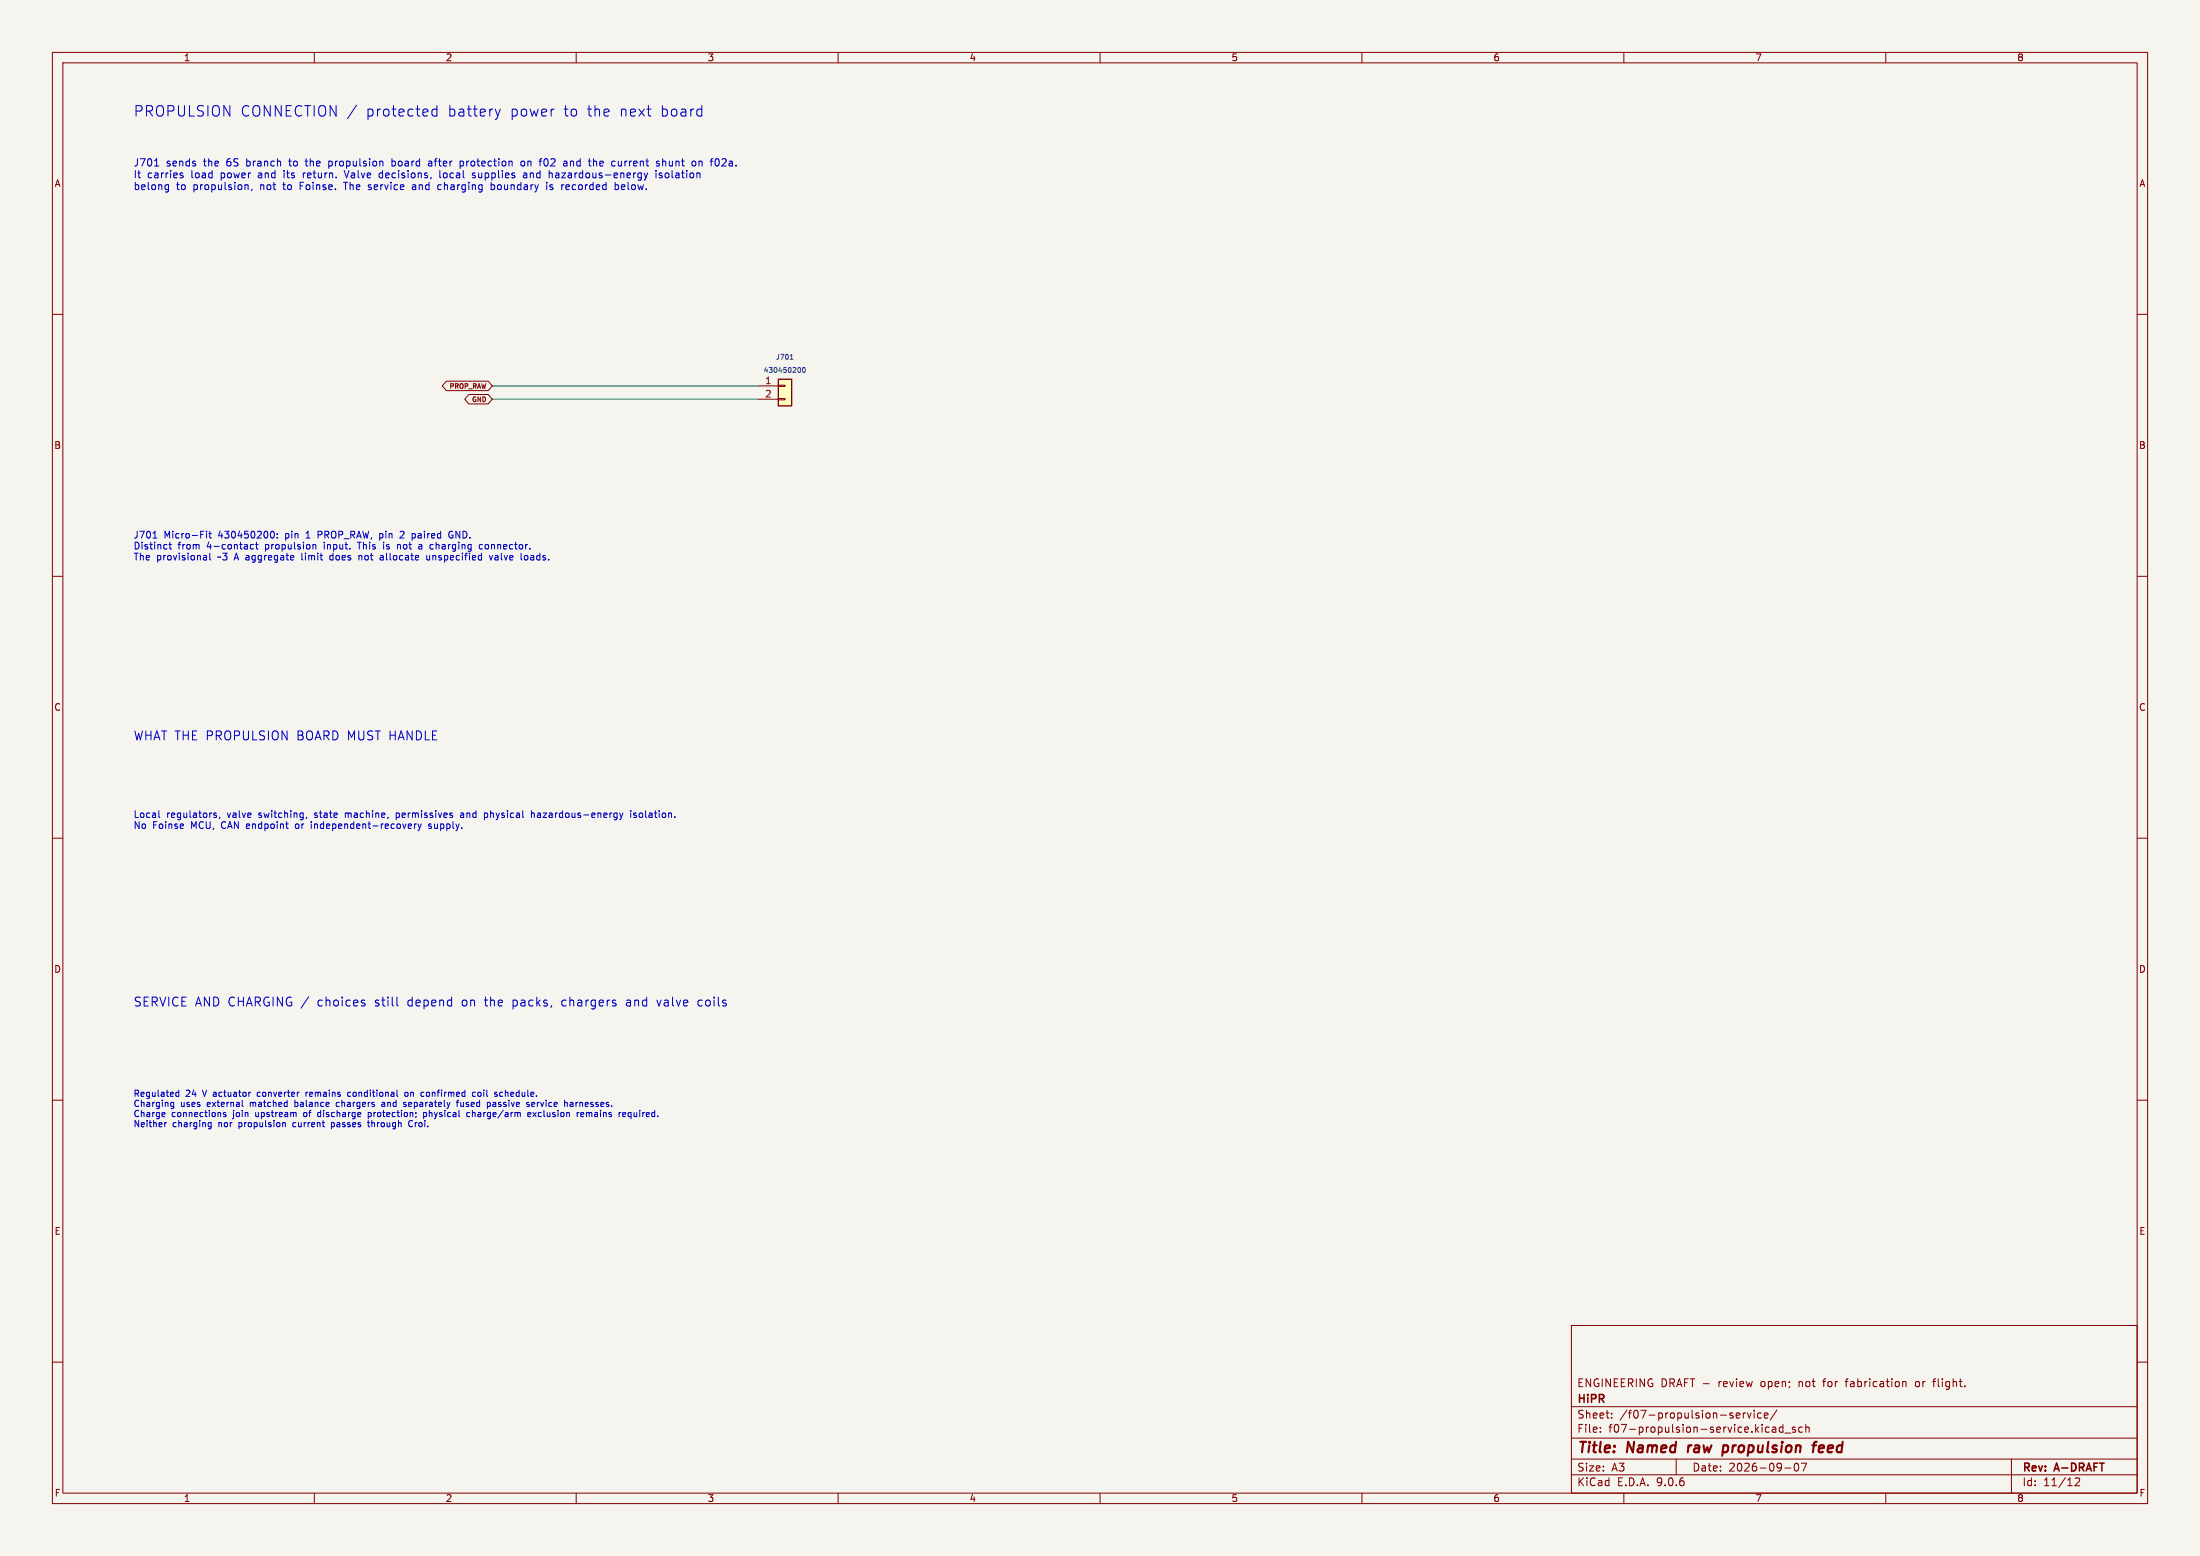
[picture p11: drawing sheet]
<svg xmlns="http://www.w3.org/2000/svg" width="420mm" height="297mm" viewBox="0 0 420 297" stroke-linecap="round" stroke-linejoin="round" font-family="sans-serif">
<path d="M0 0h420v297h-420z" fill="#f5f4ef" stroke="#f5f4ef" stroke-width=".19"/>
<g fill="none" stroke="#840000" stroke-width=".19">
<path d="M10 10h400v277h-400zM12 12h396v273h-396zM60 10v2M110 10v2M160 10v2M210 10v2M260 10v2M310 10v2M360 10v2M10 60h2M408 60h2M10 110h2"/>
<path d="M408 110h2M10 160h2M408 160h2M10 210h2M408 210h2M300 253h108v32h-108zM10 260h2M300 278.5h108M300 274.5h108M300 268.5h108M305.5 273.2v.2M305.5 272.5v.1"/>
<path d="M307.7 270.5v.2M307.7 269.8v.1M320 278.5v3M331.7 269.7l.4 .1 .1 .2-.8 .2M332.1 270.6l-.4 .1M332.8 269.7v1M333.2 269.7l-.3 .1-.1 .2M333.6 269.7l.3 1 .4-1M334.9 269.2v.1M334.9 269.7v1M336.2 269.8l-.4-.1-.3 .3 .2 .6h.5M336.8 270.2l.7-.2-.1-.2-.4-.1-.2 .2 .1 .7h.5"/>
<path d="M338.4 272.5h.5l.1 .9M339 272.7l-.5 .1a.29 .29 0 0 0-.2 .3 .29 .29 0 0 0 .2 .3l.5-.1M339.2 269.1l-1.3 1.9M340.4 272.5l-.5-.1-.2 .3 .1 .6h.6M340.4 271.9v1.5M340.7 273.5h1.2M342.7 279.4a.81 .81 0 0 0 .3 1.4l.2-.2 .2-.4-.2-.8M342.7 272.5l-.3-.1-.2 .2v.2l.5 .2v.3h-.5M344.1 272.5l-.4-.1-.3 .3 .1 .6h.6M344.7 272.5l.2-.1 .4 .1 .1 .9M344.7 271.9v1.5M344.9 279.3l-.7 1.5"/>
<path d="M352.2 263.7h.6M363.3 263.8h.5l.1 .9M365.9 263.7l-.2 .3v.4l.2 .3M368.9 263.7h.6M369.5 263.2l-.3 .2v1.3M384 278.5v6.5M408 260h2M60 285v2M110 285v2M160 285v2M210 285v2M260 285v2"/>
<path d="M300 281.5h108M310 285v2M340.7 280.2h1.2M360 285v2M396.2 282.2l.5-.1 .2 .1 .1 .3-.9 1.1h.9"/>
</g>
<path d="M322.4 275.9l-.2 1.3M329 276h.8M329.6 277.1l-.6 .1M346 275.9h.7M346.8 275.2l-.4 .1-.1 .2-.2 1.7M348 275.9l-.6 .1-.2 .9 .2 .3 .6-.1M348.2 276.3l-1 .2" fill="none" stroke="#840000" stroke-width=".4"/>
<path d="M148.6 72.4h2.5v5.1h-2.5z" fill="#ffffc2"/>
<path d="M148.6 72.4h2.5v5.1h-2.5z" fill="none" stroke="#840000" stroke-width=".25"/>
<path d="M85.2 72.8h8l.8 .9-.8 .9h-8l-.8-.9zM89.5 75.3h3.7l.8 .9-.8 .9h-3.7l-.8-.9zM144.8 73.7h3.8M144.8 76.2h3.8M148.6 73.5h1.3v.3h-1.3zM148.6 76.1h1.3v.2h-1.3z" fill="none" stroke="#840000" stroke-width=".19"/>
<path d="M150.9 68.6h.5M151 67.8l.1-.2v1M152.6 70.1a.59 .59 0 0 1 0 1M153.3 70.2l.1-.1a.46 .46 0 0 1 .4 .5 .46 .46 0 0 1-.5 .4l-.1-.3z" fill="none" stroke="#006464" stroke-width=".19"/>
<path d="M94 73.7h50.8M94 76.2h50.8" fill="none" stroke="#009600" stroke-width=".19"/>
<g fill="none" stroke="#0000c2" stroke-width=".19">
<path d="M29.5 31.7h.8M31.8 35.3h.4M32.2 35.3v1.1l-.2 .2-.3 .1M32.2 36.1l-.4 .1M34.6 33.5h.3l.1 .2-.2 .2h-.3M34.6 33l.3 .1M47.3 35.3l.1 .9M48.1 36.1l-.1 .3M57.9 33v.9M58 33.1l-.1 .2M58.2 30.8h.6M62.8 31.6l.4 .1"/>
<path d="M62.8 30.8v1.4M63.2 30.8h-.4M65.6 34.8h.8M65.7 32.5l.5 1.4M68.1 20.1l-1.7 2.5M70.3 36.1l.4 .1M70.3 35.5l.4 .2M70.7 35.3l-.4 .2M72.4 33.1v.7l.5 .1M74.8 31.6h.6M74.8 30.8h.6M74.8 30.3v1.4"/>
<path d="M78.9 35.3h-.1M79.2 35.7h-.3l-.2 .2 .1 .2 .4 .1M81.8 30.8h.4l.2 .2M82.4 31.1l-.4 .1-.2 .2 .2 .3 .4-.1M83.4 20.2v2M83.4 20.9l-.6-.1-.3 .4v.6l.1 .3h.8M83.6 35.9l.2 .3 .4-.1M84 32.5v1.2l.2 .2M84.2 35.3h-.4l-.2 .2M87.8 30.8h.4l.3 .2-.1 .6h-.6M87.8 30.8v1.4M90.2 33.1v.3l.5 .1 .1 .2-.2 .2h-.4"/>
<path d="M93.8 34.8v1.4M94.4 35.4v.7l-.2 .1-.4-.1M94.5 20.8l.5 1.4M95 22.2l-.2 .4M95.5 20.8l-.5 1.4M99.5 30.9l.2-.1 .4 .1 .1 .5-.2 .2-.3 .1-.2-.1zM100 33.1h.5l.1 .8M100.6 33.3l-.5 .1-.2 .2 .2 .3h.5M103.4 30.3l-.3 .2M104.2 30.3a.88 .88 0 0 0 0 1.4M104.4 35.3v.9M105 36.1l.4 .1"/>
<path d="M105.2 33l.2 .2v.7M105.4 35.3l-.4 .2v.2h.4M108 30.8l.2 .2v.7M108.1 35.3l-.1 .7 .2 .2h.3M108.2 31.6l-.4 .1M108.2 31.1l-.4 .1M108.7 35.6l-.7 .1M113.3 30.9l.4-.1 .2 .2M117.4 34.8v1.4M118 30.8l.1 .8h.5M118 35.4v.7l-.2 .1-.4-.1M118.7 35.3l-.1 .7 .2 .2"/>
<path d="M119.3 35.6l-.7 .1M123 33l.3 .9M123.3 33.9l-.3 .5M123.6 33l-.3 .9M125.2 33v.9M125.7 31.2l.2 .2-.2 .3M125.7 30.8h.1M126.4 33.1l-.4-.1-.2 .2 .1 .2 .5 .1v.4h-.6M126.5 30.9l.2-.1h.3l.1 .9M126.5 30.3v1.4M133.4 30.9l.2-.1h.4v.9M133.4 30.8v.9"/>
<path d="M136.1 30.3l-.3 .2M136.6 30.4l.2-.1 .4 .1M137.9 30.4h-.1M138.6 30.9l-.8 .8h.8M29.2 102.7h.8M32.2 103.9h.5M32.4 103.5v1.1l.3 .2M38.3 101.4h.6M39 106h.2l.2 .2v.7M39.4 101.4v.1M39.4 101.8v.9M39.4 106.8l-.4 .1"/>
<path d="M39.4 106.3l-.4 .1M39.9 101.8h.5M40 101.4v1.1l.4 .2M40 105.6v1.1l.2 .2M48.4 104l-.4-.1-.2 .3 .1 .5h.5M48.8 103.9h.5M49 103.5v1.1l.3 .2M51.7 101.5l.2-.1a.69 .69 0 0 1 .5 .7 .69 .69 0 0 1-.5 .6l-.2-.1M52.9 101.9v.1M52.9 102.6v.1M56 106.1l.1 .2-.6 .2M57.6 105.6v1.1l.2 .2"/>
<path d="M59.7 104.1l.2-.2 .3 .1 .1 .8M60.7 102.1h.5M61.2 101.4h-.5v1.3M63 106.1v.7l.4 .1M68.5 106v.9M69 106.1l-.3-.1-.2 .1M72.5 106.7l.2 .2 .5-.1M72.6 106.1h.5l.1 .8M73.2 106.3l-.5 .1-.2 .2M73.2 103.9v.9M75.9 103.9v.9M76.1 103.9l.3 .1"/>
<path d="M76.9 101.4l-.5 .1M77.1 102l-.8 .7h.8M78.8 101.8h.2l.3 .3-.1 .5-.4 .1M79.9 104.6l.2 .2 .4-.1M80.5 104v.8M80.5 104.2l-.4 .1-.2 .2M81.5 106v.8l.3 .1 .2-.1M82 106v.9M86.4 101.5a.61 .61 0 0 0-.7 .6 .61 .61 0 0 0 .7 .5l.1-.5h-.3M92.1 104l-.4-.1-.2 .3 .1 .5h.5M93.4 106l.3 .9 .3-.9M94.5 106.5v.3"/>
<path d="M100.8 106.3l-.3-.3-.3 .1-.1 .2 .1 .5 .3 .1 .3-.3M30.3 154.7v1.2l.2 .1M40.8 155.4l.5 .4-.1 .2h-.4M41.3 155.2h-.3l-.2 .2M42 156l-.2 .2M54.9 158.1h.1M56.5 157.4l-.1 .5 .1 .2M58.6 156l-.2 .2M59.4 156.8v.2M59.4 157.3v.8M65.9 155.2v.8M66 155.2l-.1 .1"/>
<path d="M75.6 156h.4M75.6 155.2v1.3M76 155.2h-.4M78.5 158.1h-.4M78.5 157.3l.1 .3-.7 .1M79.1 157.3v.8M79.2 157.4l-.1 .1M79.8 157.3l.3 .8M80.1 158.1l-.3 .5M80.4 157.3l-.3 .8M81.8 158.1h.5M81.9 157.3v.3l.4 .2"/>
<path d="M88 155.2h.5M88.4 155.5h-.3l-.2 .2 .1 .3h.4M92.5 155.2h.4l.2 .2-.1 .6h-.5M101.5 155.3l.1-.1h.4v.8M101.5 154.7v1.3M118.3 155.2l.3 .8M118.6 156l-.3 .5M118.9 155.2l-.3 .8M120.4 154.7v.2M120.4 155.2v.8M121 156h.5M121.5 155.2h-.4l-.1 .2v.1l.5 .2"/>
<path d="M69.5 191.5l.2 .2-.2 .3M69.5 190.9l.1 .1M75.9 191.9l.1 .1M107.3 191.1v.8M119.8 190.9l-.2 .1M119.8 191.4a.33 .33 0 0 0-.2 .3 .33 .33 0 0 0 .2 .3M125.4 190.9l.4 1.1M133.9 190.9l-.5 .1-.2 .2 .1 .7 .6 .1M31.4 213.1h-.1M31.4 214.3v.8M31.5 212.5v.1l-.6 .1M31.8 214.3l-.4 .2"/>
<path d="M32.6 211.1l.6 .1M33.2 210.4v1l-.3 .2h-.3M34.1 208.1v1.2M34.1 208.5h-.3l-.2 .2 .1 .5h.4M39.8 215h.5M40.3 214.3l-.5 .1M40.3 214.3v.9l-.2 .3-.3-.1M43.1 212.4l-.3-.1-.2 .2 .1 .2 .4 .1v.3h-.5M46.2 210v1l.2 .2M47.8 208.5h-.2M49.2 208.6v.6M54.5 214.4v.7"/>
<path d="M56 214.4v.6M56.5 212.4v.7M58 212.5v.5M58.4 208.5v.8M58.8 208.5l-.4 .2M61.1 212.3l-.3 .1-.2 .2 .1 .4 .4 .1M63.3 215l.3 .1M63.3 214.3v1.2M64.6 210.4l-.3 .1-.1 .1v.5l.4 .1M66.8 208.5h-.3l-.1 .2v.5l.4 .1M70.1 214.3h.5M70.3 213.1h.5"/>
<path d="M70.3 212.3v1.2M70.3 213.9v1l.3 .2M72.9 210.5h.5M73.3 210.8h-.3l-.1 .1v.3h.4M75.8 209.1l.2 .2M77.1 210.8l.4 .1 .1 .1-.2 .2h-.4M77.1 210.5h.4M77.4 208.5h.3l.2 .2v.4l-.2 .2-.4-.2zM78 214.4l.2 .6h.5M80.6 208.5h.3M80.9 212.3v1.2M80.9 209.2l-.3 .1"/>
<path d="M81.4 212.5v.5l-.5 .1M87.1 210.4h.5M87.3 210.2v1M88 210.4v.6l.1 .2M89.7 212.4l-.4-.1-.2 .3 .1 .5h.5M90.8 208.5h-.4l-.2 .2 .1 .5h.5M91.3 208.5l-.1 .2 .1 .5M93.2 210.4l.3 .1 .1 .1v.5l-.4 .1M94.1 210.8v.4M94.8 208.9l.1 .2-.1 .2M94.8 208.5h.1M95.8 208.5h-.3l-.1 .2v.5l.4 .1"/>
<path d="M100.7 210.8l.3 .1v.1l-.4 .2M100.7 210.4l.3 .1M100.8 212.7l.5-.1v-.2l-.4-.1-.1 .2v.6h.5M101.7 212.3l.7 .8M101.9 210.4l-.4 .2 .1 .6h.3M102.1 210.7l-.6 .1M102.4 212.3l-.7 .8M108.1 210.4l.2 .2v.6M108.9 210.5h.4M109.4 210.7l-.6 .2 .2 .3h.4M110.2 212.3v.8M110.5 212.3l-.3 .3"/>
<path d="M110.9 212.7l.5-.1v-.2l-.4-.1-.1 .2v.6h.5M118.4 212.3h.1M118.9 212.7l.5-.1v-.2l-.4-.1-.1 .2v.6h.5"/>
</g>
<g font-size="2.8" fill="#0000c2">
<text x="25.4" y="22.5">PROPULSION</text>
<text x="45.8" y="22.5">CONNECTION /</text>
<text x="69.9" y="22.5">protected</text>
<text x="85.5" y="22.5">battery</text>
<text x="97.5" y="22.5">power</text>
<text x="107.7" y="22.5">to</text>
<text x="112.3" y="22.5">the</text>
<text x="118.5" y="22.5">next</text>
<text x="126.4" y="22.5">board</text>
</g>
<g font-size="2.8" fill="#840000">
<text x="301" y="277.9">Title:</text>
<text x="310.6" y="277.9">Named</text>
<text x="323.1" y="277.9">raw</text>
<text x="330.5" y="277.9">propulsion</text>
<text x="348.6" y="277.9">feed</text>
</g>
<g font-size="2.4" fill="#0000c2">
<text x="25.4" y="141.6">WHAT THE PROPULSION</text>
<text x="56.8" y="141.6">BOARD MUST HANDLE</text>
<text x="25.4" y="192.4">SERVICE AND CHARGING /</text>
<text x="60.8" y="192.4">choices</text>
<text x="71.8" y="192.4">still</text>
<text x="78.2" y="192.4">depend</text>
<text x="88.6" y="192.4">on</text>
<text x="93.1" y="192.4">the</text>
<text x="98.5" y="192.4">packs,</text>
<text x="108" y="192.4">chargers</text>
<text x="120.4" y="192.4">and</text>
<text x="126.5" y="192.4">valve</text>
<text x="134.3" y="192.4">coils</text>
</g>
<g font-size="2.1" fill="#840000">
<text x="301" y="268.2">HiPR</text>
<text x="301" y="265">ENGINEERING DRAFT -</text>
<text x="328.2" y="265">review</text>
<text x="336.4" y="265">open;</text>
<text x="343.8" y="265">not</text>
<text x="348.6" y="265">for</text>
<text x="353.1" y="265">fabrication</text>
<text x="366.5" y="265">or</text>
<text x="370.1" y="265">flight.</text>
<text x="301" y="273.7">File:</text>
<text x="301" y="271">Sheet:</text>
<text x="307.1" y="273.7">f07-propulsion-service.kicad_sch</text>
<text x="309.2" y="271">/f07-propulsion-service/</text>
<text x="301" y="281.1">Size:</text>
<text x="307.6" y="281.1">A3</text>
<text x="323" y="281.1">Date:</text>
<text x="330" y="281.1">2026-09-07</text>
<text x="386" y="281.3">Rev:</text>
<text x="392.4" y="281.3">A-DRAFT</text>
<text x="301" y="283.9">KiCad</text>
<text x="308.7" y="283.9">E.D.A.</text>
<text x="316.3" y="283.9">9.0.6</text>
<text x="386" y="283.9">Id:</text>
<text x="390.1" y="283.9">11/12</text>
</g>
<g font-size="1.9" fill="#0000c2">
<text x="25.4" y="32.1">J701</text>
<text x="25.4" y="34.3">It</text>
<text x="28.1" y="34.3">carries</text>
<text x="31.7" y="32.1">sends</text>
<text x="36.6" y="34.3">load</text>
<text x="39" y="32.1">the</text>
<text x="42.3" y="34.3">power</text>
<text x="43.5" y="32.1">6S</text>
<text x="47.4" y="32.1">branch</text>
<text x="49.6" y="34.3">and</text>
<text x="54.7" y="34.3">its</text>
<text x="55.8" y="32.1">to</text>
<text x="58.5" y="34.3">return.</text>
<text x="59.1" y="32.1">the</text>
<text x="63.6" y="32.1">propulsion</text>
<text x="66.7" y="34.3">Valve</text>
<text x="73.4" y="34.3">decisions,</text>
<text x="75.8" y="32.1">board</text>
<text x="83" y="32.1">after</text>
<text x="85.1" y="34.3">local</text>
<text x="89.2" y="32.1">protection</text>
<text x="91.6" y="34.3">supplies</text>
<text x="101" y="32.1">on</text>
<text x="101.5" y="34.3">and</text>
<text x="104.8" y="32.1">f02</text>
<text x="106.5" y="34.3">hazardous-energy</text>
<text x="109.5" y="32.1">and</text>
<text x="114.5" y="32.1">the</text>
<text x="119.1" y="32.1">current</text>
<text x="127.1" y="34.3">isolation</text>
<text x="127.8" y="32.1">shunt</text>
<text x="134.7" y="32.1">on</text>
<text x="138.5" y="32.1">f02a.</text>
<text x="25.4" y="36.6">belong</text>
<text x="33.6" y="36.6">to</text>
<text x="37" y="36.6">propulsion,</text>
<text x="49.9" y="36.6">not</text>
<text x="54.4" y="36.6">to</text>
<text x="57.8" y="36.6">Foinse.</text>
<text x="66.4" y="36.6">The</text>
<text x="71.2" y="36.6">service</text>
<text x="79.8" y="36.6">and</text>
<text x="84.8" y="36.6">charging</text>
<text x="95.1" y="36.6">boundary</text>
<text x="105.9" y="36.6">is</text>
<text x="108.9" y="36.6">recorded</text>
<text x="119.3" y="36.6">below.</text>
</g>
<g font-size="1.8" fill="#840000">
<text x="35" y="11.9">1</text>
<text x="85" y="11.9">2</text>
<text x="135" y="11.9">3</text>
<text x="185" y="11.9">4</text>
<text x="235" y="11.9">5</text>
<text x="285" y="11.9">6</text>
<text x="335" y="11.9">7</text>
<text x="385" y="11.9">8</text>
<text x="10.3" y="35.9">A</text>
<text x="408.3" y="35.9">A</text>
<text x="10.3" y="85.9">B</text>
<text x="408.2" y="85.9">B</text>
<text x="10.3" y="135.9">C</text>
<text x="408.2" y="135.9">C</text>
<text x="10.3" y="185.9">D</text>
<text x="408.2" y="185.9">D</text>
<text x="10.3" y="235.9">E</text>
<text x="408.3" y="235.9">E</text>
<text x="10.3" y="285.9">F</text>
<text x="35" y="286.9">1</text>
<text x="85" y="286.9">2</text>
<text x="135" y="286.9">3</text>
<text x="185" y="286.9">4</text>
<text x="235" y="286.9">5</text>
<text x="285" y="286.9">6</text>
<text x="335" y="286.9">7</text>
<text x="385" y="286.9">8</text>
<text x="408.3" y="285.9">F</text>
</g>
<g font-size="1.8" fill="#a90000">
<text x="146" y="73.4">1</text>
<text x="146" y="75.9">2</text>
</g>
<g font-size="1.8" fill="#0000c2">
<text x="25.4" y="103.1">J701</text>
<text x="25.4" y="105.2">Distinct</text>
<text x="25.4" y="107.3">The</text>
<text x="29.9" y="107.3">provisional</text>
<text x="31.3" y="103.1">Micro-Fit</text>
<text x="34" y="105.2">from</text>
<text x="39.6" y="105.2">4-contact</text>
<text x="41.7" y="107.3">~3</text>
<text x="41.8" y="103.1">430450200:</text>
<text x="45.1" y="107.3">A aggregate</text>
<text x="50.9" y="105.2">propulsion</text>
<text x="54.7" y="103.1">pin</text>
<text x="58.2" y="107.3">limit</text>
<text x="58.9" y="103.1">1</text>
<text x="61.3" y="103.1">PROP_RAW, pin</text>
<text x="62.3" y="105.2">input.</text>
<text x="63.8" y="107.3">does</text>
<text x="69" y="105.2">This</text>
<text x="69.5" y="107.3">not</text>
<text x="73.8" y="107.3">allocate</text>
<text x="74" y="105.2">is</text>
<text x="76.9" y="105.2">not</text>
<text x="77.4" y="103.1">2</text>
<text x="79.8" y="103.1">paired</text>
<text x="81.1" y="105.2">a</text>
<text x="82.8" y="107.3">unspecified</text>
<text x="83.5" y="105.2">charging</text>
<text x="87.1" y="103.1">GND.</text>
<text x="93.1" y="105.2">connector.</text>
<text x="95.1" y="107.3">valve</text>
<text x="101.2" y="107.3">loads.</text>
<text x="25.4" y="156.4">Local</text>
<text x="25.4" y="158.5">No</text>
<text x="29.1" y="158.5">Foinse</text>
<text x="31.8" y="156.4">regulators,</text>
<text x="36.6" y="158.5">MCU,</text>
<text x="42.5" y="158.5">CAN endpoint</text>
<text x="43.5" y="156.4">valve</text>
<text x="49.6" y="156.4">switching,</text>
<text x="57" y="158.5">or</text>
<text x="60.2" y="158.5">independent-recovery</text>
<text x="60.5" y="156.4">state</text>
<text x="66.5" y="156.4">machine,</text>
<text x="76.4" y="156.4">permissives</text>
<text x="82.9" y="158.5">supply.</text>
<text x="88.9" y="156.4">and</text>
<text x="93.6" y="156.4">physical</text>
<text x="102.8" y="156.4">hazardous-energy</text>
<text x="122" y="156.4">isolation.</text>
</g>
<g font-size="1.7" fill="#0000c2">
<text x="25.4" y="209.7">Regulated</text>
<text x="35.4" y="209.7">24</text>
<text x="38.9" y="209.7">V actuator</text>
<text x="49.6" y="209.7">converter</text>
<text x="59.1" y="209.7">remains</text>
<text x="67.3" y="209.7">conditional</text>
<text x="78.5" y="209.7">on</text>
<text x="81.8" y="209.7">confirmed</text>
<text x="91.8" y="209.7">coil</text>
<text x="96.3" y="209.7">schedule.</text>
<text x="25.4" y="211.6">Charging</text>
<text x="25.4" y="213.6">Charge</text>
<text x="25.4" y="215.5">Neither</text>
<text x="32.8" y="213.6">connections</text>
<text x="32.9" y="215.5">charging</text>
<text x="34.5" y="211.6">uses</text>
<text x="39.7" y="211.6">external</text>
<text x="41.8" y="215.5">nor</text>
<text x="44.6" y="213.6">join</text>
<text x="45.9" y="215.5">propulsion</text>
<text x="48.1" y="211.6">matched</text>
<text x="49.1" y="213.6">upstream</text>
<text x="56.4" y="215.5">current</text>
<text x="56.8" y="211.6">balance</text>
<text x="58.5" y="213.6">of</text>
<text x="61.4" y="213.6">discharge</text>
<text x="64" y="215.5">passes</text>
<text x="64.9" y="211.6">chargers</text>
<text x="71.2" y="213.6">protection;</text>
<text x="71.2" y="215.5">through</text>
<text x="73.8" y="211.6">and</text>
<text x="78.2" y="211.6">separately</text>
<text x="79.2" y="215.5">Croi.</text>
<text x="82" y="213.6">physical</text>
<text x="88.6" y="211.6">fused</text>
<text x="90.5" y="213.6">charge/arm</text>
<text x="94.6" y="211.6">passive</text>
<text x="102.4" y="211.6">service</text>
<text x="102.4" y="213.6">exclusion</text>
<text x="109.8" y="211.6">harnesses.</text>
<text x="112" y="213.6">remains</text>
<text x="120.2" y="213.6">required.</text>
</g>
<g font-size="1.3" fill="#006464">
<text x="145.7" y="71.4">430450200</text>
<text x="148" y="68.9">J701</text>
</g>
<g font-size="1.3" fill="#840000">
<text x="85.7" y="74.4">PROP_RAW</text>
<text x="89.9" y="76.9">GND</text>
</g>
</svg>
